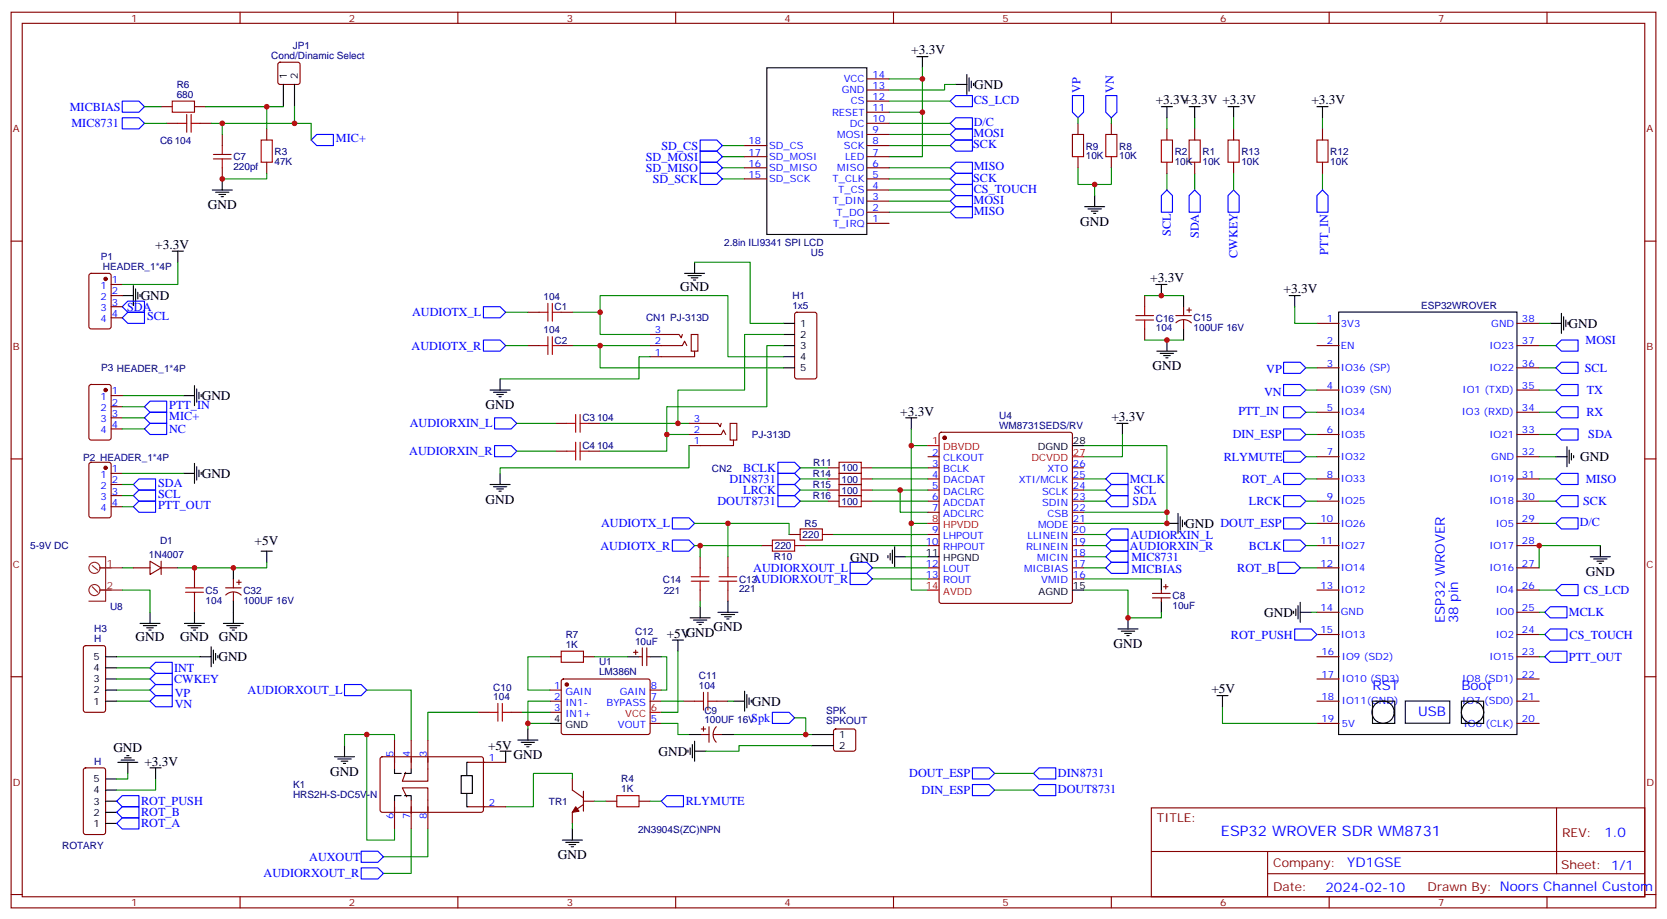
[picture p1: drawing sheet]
<svg xmlns="http://www.w3.org/2000/svg" width="529mm" height="292mm" viewBox="0 0 529 292" stroke-linecap="round" stroke-linejoin="round" font-family="sans-serif">
<g fill="none" stroke="#870000" stroke-width=".35">
<path d="M3.5 3.9h522.1v284.3h-522.1zM7.1 7.4h515v277.3h-515zM76.2 3.9v3.5M88.4 20l.5-.2h5.6l.5 .2 .2 .5v5.6l-.2 .5-.5 .2h-5.6l-.5-.2-.2-.5v-5.6zM145.3 3.9v3.5M214.5 3.9v3.5M283.6 3.9v3.5M352.8 3.9v3.5M421.9 3.9v3.5M491.1 3.9v3.5M51.2 33.9h3.5M52.9 39.2h3.5"/>
<path d="M61.7 33.9h3.6M63.5 39.2h3.5M275.2 39.2h7M275.2 35.6h7M275.2 32.1h7M275.2 28.6h7M275.2 25h7M342.2 39.2v3.5M352.8 39.2v3.5M70.6 42.7v3.5M70.6 53.3v3.5M84.7 40.9v3.6"/>
<path d="M84.7 51.5v3.5M236.4 56.8h7M236.4 53.3h7M236.4 49.7h7M236.4 46.2h7M275.2 56.8h7M275.2 53.3h7M275.2 49.7h7M275.2 46.2h7M275.2 42.7h7M342.2 49.7v3.6M352.8 49.7v3.6"/>
<path d="M370.4 40.9v3.6M370.4 51.5v3.5M379.2 40.9v3.6M379.2 51.5v3.5M391.6 40.9v3.6M391.6 51.5v3.5M419.8 40.9v3.6M419.8 51.5v3.5M3.5 76.6h3.6M275.2 70.9h7M275.2 67.4h7M275.2 63.9h7"/>
<path d="M275.2 60.3h7M522.1 76.6h3.5M28.5 87l.4-.2h5.7l.6 .4 .1 16.5-.5 .7h-5.9l-.6-.4-.1-16.5zM35.3 97.4h3.5M35.3 93.8h3.5M35.3 90.3h3.5M167.6 99.1h3.5M178.2 99.1h3.5M252.5 99.3l.4-.2h5.7l.6 .5 .1 20-.5 .6-5.9 .1-.6-.5-.1-20zM363.4 93.8v3.6M375.7 97.4v2.8M376.8 98.4h1.4"/>
<path d="M377.5 97.7v1.4M35.3 100.9h3.5M167.6 109.7h3.5M178.2 109.7h3.5M206.4 109.7h10.2l.7-1.4 .7 1.4M206.4 106.2h9.1l.8 1 .3-1M219.4 106.2h2.1v5.3h-2.1zM220.5 111.5v1.7h-14.1M363.4 104.4v3.5M373.2 100.2h5M373.3 102.5a3.5 3.5 0 0 1 4.9 0M375.7 101.6v2.8"/>
<path d="M418 109.7h7.1M418 116.8h7.1M418 102.7h7.1M481.5 109.7h7.1M481.5 116.8h7.1M481.5 102.7h7.1M28.5 122.3l.4-.2h5.7l.6 .4 .1 16.5-.5 .6-5.9 .1-.6-.5-.1-16.4zM35.3 136.2h3.5M35.3 132.6h3.5M35.3 129.1h3.5M35.3 125.6h3.5M176.4 134.4h3.5"/>
<path d="M187 134.4h3.5M218.7 137.9h10.3l.7-1.4 .7 1.4M218.7 134.4h9.2l.7 1.1 .4-1.1M231.8 134.4h2.1v5.3h-2.1zM232.8 139.7v1.8h-14.1M298.3 137.4l.5-.2h40.9l.5 .2 .2 .5v53l-.2 .5-.5 .2h-40.9l-.5-.3-.2-.4v-53zM418 137.9h7.1M418 130.9h7.1M418 123.8h7.1M481.5 137.9h7.1M481.5 130.9h7.1M481.5 123.8h7.1"/>
<path d="M3.5 145.7h3.6M28.5 147l.4-.2h5.7l.6 .4 .1 16.5-.5 .6-5.9 .1-.6-.5-.1-16.4zM35.3 157.3h3.5M35.3 153.8h3.5M35.3 150.3h3.5M176.4 143.2h3.5M187 143.2h3.5M262.8 159.1h3.5M262.8 152h3.5M262.8 148.5h3.5M262.8 155.6h3.5M273.4 159.1h3.5"/>
<path d="M273.4 152h3.5M273.4 148.5h3.5M273.4 155.6h3.5M294.6 159.1h3.5M294.6 152h3.5M294.6 145h3.5M294.6 148.5h3.5M294.6 155.6h3.5M340.4 159.1h3.6M340.4 152h3.6M340.4 148.5h3.6M340.4 155.6h3.6"/>
<path d="M418 159.1h7.1M418 152h7.1M418 145h7.1M481.5 159.1h7.1M481.5 152h7.1M481.5 145h7.1M522.1 145.7h3.5M35.3 160.9h3.5M47.6 178.2l3.6 2.1-3.6 2.1zM51.2 178.2v4.2M222.2 176.7v3.6M231.1 176.7v3.6"/>
<path d="M241.7 173.2h3.5M250.5 169.7h3.5M252.2 173.2h3.6M261.1 169.7h3.5M294.6 173.2h3.5M294.6 169.7h3.5M294.6 162.6h3.5M340.4 173.2h3.6M340.4 166.2h3.6M340.4 169.7h3.6M340.4 162.6h3.6M340.4 176.7h3.6"/>
<path d="M418 173.2h7.1M418 166.2h7.1M481.5 173.2h7.1M481.5 166.2h7.1M42.3 180.3h5.3M51.2 180.3h5.2M61.7 180.3v3.5M61.7 190.9v3.5M71.6 186.6h5M71.6 188.9a3.5 3.5 0 0 1 5 0M74.1 183.8v2.8M74.1 188v2.9"/>
<path d="M75.1 184.9h1.5M75.8 184.1v1.5M222.2 187.3v3.6M231.1 187.3v3.6M294.6 180.3h3.5M294.6 183.8h3.5M340.4 180.3h3.6M340.4 183.8h3.6M365.8 188.4h5.7M365.8 189.8h5.7M368.7 187.3v1.1M368.7 189.8v1.1"/>
<path d="M369.4 186.3h1.4M370.1 185.6v1.4M418 180.3h7.1M418 194.4h7.1M418 187.3h7.1M481.5 180.3h7.1M481.5 194.4h7.1M481.5 187.3h7.1M3.5 214.8h3.6M26.7 205.2l.5-.2h5.6l.7 .4v20l-.4 .7h-5.9l-.7-.4v-20zM174.6 219.1h3.6M174.6 208.5h3.6"/>
<path d="M178.4 215.8l.5-.3 27 .1 .5 .7-.1 16.5-.6 .4-27.1-.1-.4-.6v-16.2zM185.2 208.5h3.5M201.1 207.1h1.4M201.8 206.4v1.4M202.8 208.5h1.1M203.9 205.7v5.6M205.3 205.7v5.6M205.3 208.5h1.1M206.4 219.1h3.5M418 208.5h7.1M418 201.4h7.1M418 215.5h7.1"/>
<path d="M481.5 208.5h7.1M481.5 201.4h7.1M481.5 215.5h7.1M522.1 214.8h3.5M125.2 234.9v9.2M130.5 234.9v9.2M135.8 234.9v13.1h-8.1l1.1-2.8M151.7 226.1h3.5M162.3 226.1h3.5M174.6 222.6h3.6M174.6 226.1h3.6M206.4 222.6h3.5"/>
<path d="M206.4 229.7h3.5M217 222.6h3.5M222.2 233.2h2.9M222.6 231.4h1.4M223.3 230.7v1.4M225.1 230.7v5M226.5 233.2h2.8M227.4 230.7a3.5 3.5 0 0 0-.1 4.9M227.5 222.6h3.6M264.8 231.6l.5-.2h5.6l.5 .2 .2 .5v5.7l-.2 .5-.5 .2h-5.6l-.5-.3-.2-.4v-5.7zM418 222.6h7.1M418 229.7h7.1"/>
<path d="M481.5 222.6h7.1M481.5 229.7h7.1M26.7 244l.5-.2h5.6l.7 .4v20l-.4 .7h-5.9l-.7-.4v-20zM120.9 240.4l.5-.2 31.6 .1 .5 .6-.1 16.5-.6 .5-31.7-.1-.5-.6v-16.3zM125.2 254v9.2M129.1 252.9l-1.4-2.8h8.1v13.1M130.5 254v9.2M148.5 256.1h12M148.5 242h12M181.7 247.3v3.5l3.5 2.5M185.2 251.2v6.3M185.2 255.4l-3.5 2.5v3.5"/>
<path d="M185.2 254.4h3.5M192.3 254.4h3.5M202.8 254.4h3.6M365.5 256.5h156.6v28.2h-156.6zM494.1 256.5v20.9M365.5 270.3h156.5M402.4 277.4h119.6M402.4 270.3v14.1M3.5 284h3.6M76.2 284.7v3.5M145.3 284.7v3.5M214.5 284.7v3.5"/>
<path d="M283.6 284.7v3.5M352.8 284.7v3.5M421.9 284.7v3.5M491.1 284.7v3.5M522.1 284h3.5"/>
</g>
<g fill="none" stroke="#00f" stroke-width=".35">
<path d="M38.8 37.4h5.3l1.8 1.8-1.8 1.7h-5.3zM38.8 32.1h5.3l1.8 1.8-1.8 1.7h-5.3zM301.6 32.1l1.8-1.8h5.3v3.6h-5.3zM301.6 39.2l1.8-1.8h5.3v3.5h-5.3zM340.4 30.3h3.6v5.3l-1.8 1.8-1.8-1.8zM351 30.3h3.5v5.3l-1.7 1.8-1.8-1.8zM98.8 44.5l1.7-1.8h5.3v3.5h-5.3zM222.2 51.5h5.3l1.8 1.8-1.8 1.7h-5.3zM222.2 48h5.3l1.8 1.7-1.8 1.8h-5.3zM222.2 55h5.3l1.8 1.8-1.8 1.8h-5.3zM222.2 44.5h5.3l1.8 1.7-1.8 1.8h-5.3zM301.6 56.8l1.8-1.8h5.3v3.6h-5.3z"/>
<path d="M303.4 44.5h5.3v3.5h-5.3l-1.8-1.8zM303.4 51.5h5.3v3.5h-5.3l-1.8-1.7zM303.4 40.9h5.3v3.6h-5.3l-1.8-1.8zM303.4 58.6h5.3v3.5h-5.3l-1.8-1.8zM301.6 63.9l1.8-1.8h5.3v3.5h-5.3zM303.4 65.6h5.3v3.5h-5.3l-1.8-1.7zM370.4 60.3l1.8 1.8v5.3h-3.5v-5.3zM377.5 62.1l1.7-1.8 1.8 1.8v5.3h-3.5zM391.6 60.3l1.7 1.8v5.3h-3.5v-5.3zM418 62.1l1.8-1.8 1.8 1.8v5.3h-3.6zM38.8 97.4l1.8-1.8h5.3v3.5h-5.3zM153.5 97.4h5.2l1.8 1.7-1.8 1.8h-5.2z"/>
<path d="M38.8 100.9l1.8-1.8h5.3v3.6h-5.3zM153.5 107.9h5.2l1.8 1.8-1.8 1.8h-5.2zM407.5 115h5.2l1.8 1.8-1.8 1.7h-5.2zM493.9 116.8l1.8-1.8h5.2v3.5h-5.2zM495.7 107.9h5.2v3.6h-5.2l-1.8-1.8zM45.9 129.1l1.7-1.7h5.3v3.5h-5.3zM45.9 132.6l1.7-1.7h5.3v3.5h-5.3zM45.9 136.2l1.7-1.8h5.3v3.5h-5.3zM157 132.6h5.3l1.7 1.8-1.7 1.8h-5.3zM407.5 129.1h5.2l1.8 1.8-1.8 1.7h-5.2zM407.5 122.1h5.2l1.8 1.7-1.8 1.8h-5.2zM407.5 136.2h5.2l1.8 1.7-1.8 1.8h-5.2z"/>
<path d="M493.9 137.9l1.8-1.7h5.2v3.5h-5.2zM493.9 130.9l1.8-1.8h5.2v3.5h-5.2zM493.9 123.8l1.8-1.7h5.2v3.5h-5.2zM42.3 153.8l1.8-1.8h5.3v3.6h-5.3zM42.3 157.3l1.8-1.7h5.3v3.5h-5.3zM157 141.5h5.3l1.7 1.7-1.7 1.8h-5.3zM246.9 146.8h5.3l1.8 1.7-1.8 1.8h-5.3zM246.9 157.3h5.3l1.8 1.8-1.8 1.8h-5.3zM246.9 153.8h5.3l1.8 1.8-1.8 1.7h-5.3zM246.9 150.3h5.3l1.8 1.7-1.8 1.8h-5.3zM351 159.1l1.8-1.8h5.3v3.6h-5.3zM351 155.6l1.8-1.8h5.3v3.5h-5.3z"/>
<path d="M351 152l1.8-1.7h5.3v3.5h-5.3zM407.5 143.2h5.2l1.8 1.8-1.8 1.8h-5.2zM407.5 157.3h5.2l1.8 1.8-1.8 1.8h-5.2zM407.5 150.3h5.2l1.8 1.7-1.8 1.8h-5.2zM493.9 159.1l1.8-1.8h5.2v3.6h-5.2zM495.7 150.3h5.2v3.5h-5.2l-1.8-1.8zM42.3 160.9l1.8-1.8h5.3v3.5h-5.3zM213.4 164.4h5.3l1.8 1.8-1.8 1.7h-5.3zM213.4 171.4h5.3l1.8 1.8-1.8 1.8h-5.3zM269.9 178.5h5.3l1.7 1.8-1.7 1.7h-5.3zM351 173.2l1.8-1.8h5.3v3.6h-5.3zM351 169.7l1.8-1.8h5.3v3.5h-5.3z"/>
<path d="M352.8 178.5h5.3v3.5h-5.3l-1.8-1.7zM352.8 175h5.3v3.5h-5.3l-1.8-1.8zM405.7 178.5h5.3l1.7 1.8-1.7 1.7h-5.3zM407.5 171.4h5.2l1.8 1.8-1.8 1.8h-5.2zM407.5 164.4h5.2l1.8 1.8-1.8 1.7h-5.2zM493.9 166.2l1.8-1.8h5.2v3.5h-5.2zM269.9 182h5.3l1.7 1.8-1.7 1.8h-5.3zM411 199.7h5.3l1.7 1.7-1.7 1.8h-5.3zM490.4 194.4l1.7-1.8h5.3v3.5h-5.3zM493.9 187.3l1.8-1.7h5.2v3.5h-5.2zM47.6 215.5l1.8-1.7h5.3v3.5h-5.3zM49.4 217.3h5.3v3.5h-5.3l-1.8-1.7z"/>
<path d="M49.4 210.3h5.3v3.5h-5.3l-1.8-1.8zM109.4 217.3h5.3l1.7 1.8-1.7 1.7h-5.3zM490.4 201.4l1.7-1.7h5.3v3.5h-5.3zM492.1 206.7h5.3v3.6h-5.3l-1.7-1.8zM49.4 220.8h5.3v3.6h-5.3l-1.8-1.8zM245.2 226.1h5.3l1.7 1.8-1.7 1.8h-5.3zM37 257.9l1.8-1.8h5.3v3.5h-5.3zM37 254.4l1.8-1.8h5.3v3.5h-5.3zM209.9 254.4l1.8-1.8h5.3v3.5h-5.3zM308.7 243.8h5.3l1.7 1.7-1.7 1.8h-5.3zM308.7 249.1h5.3l1.7 1.7-1.7 1.8h-5.3zM328.1 250.8l1.7-1.7h5.3v3.5h-5.3z"/>
<path d="M329.8 243.8h5.3v3.5h-5.3l-1.7-1.8zM37 261.4l1.8-1.8h5.3v3.6h-5.3zM114.7 270.2h5.2l1.8 1.8-1.8 1.8h-5.2zM114.7 275.5h5.2l1.8 1.8-1.8 1.7h-5.2z"/>
</g>
<g fill="none" stroke="#000" stroke-width=".35">
<path d="M291 18h3.6M292.8 18v3.5M90 26.8v7.1M93.5 26.8v7.1M243.4 21.5h31.8v52.9h-31.8zM303.4 26.8h3.5M306.9 23.6v6.4M307.6 24.7v4.2M308.3 25.8v2.1M309 26.5v.7M368.7 33.9h3.5M370.4 33.9v3.5"/>
<path d="M377.5 33.9h3.5M379.2 33.9v3.5M389.8 33.9h3.5M391.6 33.9v3.5M418 33.9h3.6M419.8 33.9v3.5M70.6 56.8v3.5M54.7 79.7h3.5M56.4 79.7v3.6M67.4 60.3h6.3M68.4 61h4.3M69.5 61.7h2.1"/>
<path d="M70.2 62.4h.7M344.3 65.6h6.4M345.4 66.3h4.2M346.4 67h2.1M347.1 67.7h.7M347.5 62.1v3.5M38.8 93.8h3.5M42.3 90.7v6.3M43 91.7v4.3M43.7 92.8v2.1M44.4 93.5v.7M217.3 86.8h6.4"/>
<path d="M218.4 87.5h4.2M219.4 88.2h2.1M220.1 88.9h.7M220.5 83.3v3.5M366.9 90.3h3.5M368.7 90.3v3.5M375.7 93.8v3.6M409.2 93.8h3.5M411 93.8v3.6M424.9 99.1h56.6v134.1h-56.6zM495.7 99.5v6.3M248.7 102.7h3.5"/>
<path d="M248.7 106.2h3.5M248.7 109.7h3.5M248.7 113.2h3.5M248.7 116.8h3.5M367.2 111.5h6.4M368.3 112.2h4.2M369.4 112.9h2.1M370.1 113.6h.7M370.4 107.9v3.6M375.7 104.4v3.5M492.1 102.7h3.6M496.4 100.5v4.3"/>
<path d="M497.1 101.6v2.1M497.8 102.3v.7M58.2 125.6h3.5M61.7 122.4v6.4M62.4 123.5v4.2M63.1 124.5v2.1M63.9 125.2v.7M155.6 123.8h6.3M156.6 124.5h4.3M157.7 125.2h2.1M158.4 125.9h.7M158.7 120.3v3.5"/>
<path d="M287.5 132.6h3.5M289.3 132.6v3.6M354.5 134.4h3.6M356.3 134.4v3.5M58.2 150.3h3.5M61.7 147.1v6.4M62.4 148.2v4.2M63.1 149.2v2.1M63.9 149.9v.7M155.6 153.8h6.3M156.6 154.5h4.3M157.7 155.2h2.1"/>
<path d="M158.4 155.9h.7M158.7 150.3v3.5M340.4 141.5h3.6M493.9 145h3.5M497.4 141.8v6.4M498.1 142.9v4.2M498.8 143.9v2.1M499.5 144.6v.7M82.9 175h3.5M84.7 175v3.5M281.9 176.4v.7M282.6 175.7v2.1"/>
<path d="M283.3 174.6v4.3M284 176.7h3.5M284 173.6v6.3M294.6 176.7h3.5M370.4 166.2h3.5M373.9 163v6.3M374.6 164v4.3M375.4 165.1v2.1M376.1 165.8v.7M504.8 176.7h6.4M505.9 177.4h4.2M506.9 178.2h2.2"/>
<path d="M507.6 178.9h.8M508 173.2v3.5M44.4 197.9h6.4M45.5 198.6h4.2M46.6 199.3h2.1M47.6 194.4v3.5M58.6 197.9h6.3M59.6 198.6h4.3M60.7 199.3h2.1M61.7 194.4v3.5M70.9 197.9h6.4M72 198.6h4.2"/>
<path d="M73 199.3h2.1M74.1 180.3v3.5M74.1 190.9v7M219.1 196.1h6.3M220.1 196.8h4.3M221.2 197.6h2.1M221.9 198.3h.7M222.2 192.6v3.5M227.9 194.4h6.3M229 195.1h4.2M230 195.8h2.1M230.7 196.5h.7"/>
<path d="M231.1 190.9v3.5M340.4 187.3h3.6M354.9 199.7h6.3M358.1 196.1v3.6M368.7 183.8v3.5M368.7 190.9v3.5M410.6 194v.7M411.3 193.3v2.1M412 192.3v4.2M412.7 194.4h3.6M412.7 191.2v6.4M33.5 208.5h3.5"/>
<path d="M33.5 219.1h3.5M33.5 215.5h3.5M33.5 212h3.5M47.3 200h.7M61.4 200h.7M63.5 208.5h3.5M67 205.3v6.4M67.7 206.4v4.2M68.4 207.4v2.2M69.1 208.1v.7M73.7 200h.7M199.3 208.5h3.5"/>
<path d="M206.4 208.5h3.5M213.4 203.2h3.6M215.2 203.2v3.5M236.4 219.4v6.4M356 200.4h4.2M357 201.1h2.1M357.7 201.8h.7M33.5 222.6h3.5M40.2 239.9h.7M109.4 236.7v3.5M158.7 238.5h3.6M160.5 238.5v3.5"/>
<path d="M164.4 234.9h6.3M165.5 235.7h4.2M166.5 236.4h2.1M167.2 237.1h.7M167.6 231.4v3.5M174.6 229.7h3.6M218.4 238.1v.7M218.7 233.2h3.5M219.1 237.4v2.1M219.8 236.4v4.2M220.5 238.5h3.5M220.5 235.3v6.4"/>
<path d="M229.3 233.2h3.5M232.8 222.6h3.6M237.1 220.5v4.2M237.8 221.5v2.2M238.5 222.2v.8M257.5 233.2h7.1M257.5 236.7h7.1M386.3 220.8h3.5M388.1 220.8v3.6M435.7 222.6h7v7.1h-7zM446.1 222.5h14.1v7.1h-14.1zM463.9 222.6h7.1v7.1h-7.1z"/>
<path d="M33.5 257.9h3.5M33.5 254.4h3.5M33.5 250.8h3.5M33.5 247.3h3.5M37.4 242h6.3M38.5 241.3h4.2M39.5 240.6h2.1M40.6 242v3.5M47.6 243.8h3.6M49.4 243.8v3.5M106.2 240.2h6.3M107.2 240.9h4.3"/>
<path d="M108.3 241.7h2.1M109 242.4h.7M125.2 244.1v1.4h2.2M127.4 252.6h-2.2v1.4M128.4 252.6h2.1v1.4M130.5 244.1v1.4h-2.1M146.4 246.2h3.5v5.7h-3.5zM148.2 251.9v4.2h.3M148.5 242h-.3v4.2M33.5 261.4h3.5M178.5 266.7h6.4M179.6 267.4h4.2"/>
<path d="M180.6 268.1h2.1M181.3 268.8h.7M181.7 263.2v3.5"/>
<circle cx="439" cy="226.1" r="3.5"/>
<circle cx="467.4" cy="226.1" r="3.5"/>
</g>
<g fill="none" stroke="#008700" stroke-width=".35">
<path d="M45.9 39.2h7M45.9 33.9h5.3M65.3 33.9h24.7M67 39.2h31.8v5.3M70.6 39.2v3.5M84.7 33.9v7M93.5 33.9v5.3M282.2 32.1h19.4M282.2 39.2h19.4M292.8 21.5v3.5h-10.6M292.8 25v10.6h-10.6M292.8 35.6v14.1h-10.6"/>
<path d="M303.4 26.8h-3.5v1.8h-17.7M342.2 37.4v1.8M352.8 37.4v1.8M370.4 37.4v3.5M379.2 37.4v3.5M391.6 37.4v3.5M419.8 37.4v3.5M84.7 55v1.8h-14.1M229.3 46.2h7.1M229.3 49.7h7.1M229.3 53.3h7.1M229.3 56.8h7.1"/>
<path d="M282.2 46.2h19.4M282.2 53.3h19.4M282.2 56.8h19.4M282.2 42.7h19.4M342.2 53.3v5.3h10.6v-5.3M347.5 58.6v3.5M370.4 55v5.3M379.2 55v5.3M391.6 55v5.3M419.8 55v5.3M282.2 60.3h19.4M282.2 63.9h19.4"/>
<path d="M282.2 67.4h19.4M56.4 83.3v7h-17.6M160.5 99.1h7.1M181.7 99.1h8.8v7.1h15.9M190.5 99.1v-5.3h40.6v19.4h17.6M220.5 83.3h17.6v19.4h10.6M363.4 93.8h12.3M411 97.4v5.3h7M160.5 109.7h7.1M181.7 109.7h24.7M190.5 109.7v7.1h58.2M206.4 113.2h-3.6v7.1h-44.1"/>
<path d="M248.7 106.2h-12.3v17.6h-21.2v10.6M248.7 109.7h-5.3v19.4h-31.7v8.8M363.4 107.9h12.3M414.5 116.8h3.5M488.6 102.7h3.5M488.6 116.8h5.3M488.6 109.7h5.3M38.8 125.6h19.4M38.8 129.1h7.1M38.8 132.6h7.1M38.8 136.2h7.1M164 134.4h12.4"/>
<path d="M190.5 134.4h28.2M218.7 137.9h-7v5.3h-21.2M289.3 136.2v5.3M356.3 137.9v7.1h-12.3M414.5 123.8h3.5M414.5 130.9h3.5M414.5 137.9h3.5M488.6 123.8h5.3M488.6 130.9h5.3M488.6 137.9h5.3M38.8 150.3h19.4M38.8 157.3h3.5"/>
<path d="M38.8 153.8h3.5M164 143.2h12.4M218.7 141.5v7h-60v1.8M254 159.1h8.8M254 155.6h8.8M254 152h8.8M254 148.5h8.8M276.9 159.1h17.7M276.9 155.6h8.9M276.9 152h17.7M276.9 148.5h17.7M294.6 141.5h-5.3v24.7"/>
<path d="M294.6 155.6h-8.8v7h8.8M344 141.5h26.4v21.1M344 159.1h7M344 155.6h7M344 152h7M414.5 145h3.5M414.5 159.1h3.5M414.5 152h3.5M488.6 145h5.3M488.6 159.1h5.3M488.6 152h5.3M38.8 160.9h3.5"/>
<path d="M84.7 178.5v1.8h-28.3M220.5 166.2h30v3.5M220.5 173.2h21.2M222.2 173.2v3.5M231.1 166.2v10.5M255.8 173.2h38.8M264.6 169.7h30M287.5 176.7h7.1M294.6 166.2h-5.3v21.1h5.3M344 162.6h26.4v3.6h-26.4M344 173.2h7M344 176.7h7"/>
<path d="M344 169.7h7M414.5 173.2h3.5M414.5 166.2h3.5M488.6 166.2h5.3M508 173.2h-19.4v7.1M38.8 187.3h8.8v7.1M38.8 180.3h3.5M222.2 190.9v1.7M276.9 180.3h17.7M276.9 183.8h17.7M344 187.3h14.1v8.8h10.6v-1.7M344 180.3h7"/>
<path d="M344 183.8h24.7M412.7 180.3h5.3M416.3 194.4h1.7M488.6 194.4h1.8M488.6 187.3h5.3M37 208.5h26.5M37 219.1h10.6M37 215.5h10.6M37 212h10.6M116.4 219.1h14.1v15.8M174.6 208.5h-7v10.6h7M188.7 208.5h10.6"/>
<path d="M209.9 208.5h1.8v10.6h-1.8M215.2 206.7v19.4h-5.3M488.6 208.5h1.8M488.6 201.4h1.8M37 222.6h10.6M116.4 233.2v33.5h8.8v-3.5M125.2 234.9v-1.7h-15.8v3.5M151.7 226.1h-15.9v8.8M165.8 226.1h8.8M174.6 229.7h-7v1.7M174.6 222.6h-7v7.1M209.9 229.7h5.3v3.5h3.5"/>
<path d="M209.9 222.6h7.1M231.1 222.6h1.7M232.8 233.2h24.7M252.2 227.9h3.6v5.3M257.5 236.7h-22.9v1.8h-10.6M388.1 224.4v5.3h29.9M40.6 245.5v1.8h-3.6M49.4 247.3v3.5h-12.4M181.7 247.3v-1.8h-12.4v10.6h-8.8M188.7 254.4h3.6M206.4 254.4h3.5M315.7 245.5h12.4"/>
<path d="M315.7 250.8h12.4M130.5 263.2v14.1h-8.8M135.8 263.2v8.8h-14.1M181.7 261.4v1.8"/>
</g>
<g fill="none" stroke="#a10000" stroke-width=".35">
<path d="M54.7 32.1h7v3.5h-7zM56.4 39.2h2.9M59.3 36.3v5.7M60.7 39.2h2.8M60.7 36.3v5.7M67.7 50.4h5.7M67.7 49h5.7M70.6 46.2v2.8M70.6 50.4v2.9M82.9 44.5h3.5v7h-3.5zM340.4 42.7h3.6v7h-3.6zM351 42.7h3.5v7h-3.5z"/>
<path d="M368.7 44.5h3.5v7h-3.5zM377.5 44.5h3.5v7h-3.5zM389.8 44.5h3.5v7h-3.5zM418 44.5h3.6v7h-3.6zM171.1 99.1h2.8M173.9 96.3v5.7M175.3 99.1h2.9M175.3 96.3v5.7M363.4 97.4v2.8M171.1 109.7h2.8M173.9 106.9v5.6M175.3 106.9v5.6"/>
<path d="M175.3 109.7h2.9M360.5 100.2h5.7M360.5 101.6h5.7M363.4 101.6v2.8M179.9 134.4h2.8M182.7 131.6v5.6M184.1 134.4h2.9M184.1 131.6v5.6M179.9 143.2h2.8M182.7 140.4v5.6M184.1 140.4v5.6M184.1 143.2h2.9"/>
<path d="M266.3 146.8h7.1v3.5h-7.1zM266.3 150.3h7.1v3.5h-7.1zM266.3 153.8h7.1v3.5h-7.1zM266.3 157.3h7.1v3.6h-7.1zM245.2 171.4h7v3.6h-7zM254 167.9h7.1v3.5h-7.1zM58.9 186.6h5.7M58.9 188h5.7M61.7 183.8v2.8M61.7 188v2.9M219.4 184.5h5.7M219.4 183.1h5.7"/>
<path d="M222.2 180.3v2.8M222.2 184.5v2.8M228.2 184.5h5.7M228.2 183.1h5.7M231.1 180.3v2.8M231.1 184.5v2.8M178.2 206.7h7v3.6h-7zM223.3 219.8v5.6M224.7 219.8v5.6M155.2 226.1h2.8M158 223.3v5.7M159.5 226.1h2.8"/>
<path d="M159.5 223.3v5.7M220.5 222.6h2.8M224.7 222.6h2.8M195.8 252.6h7v3.5h-7z"/>
</g>
<g fill="none" stroke="#8c2424" stroke-width=".35">
<path d="M28.2 176.7h5.3v14.2h-5.3M29.3 179.6l1.7 1.4M29.3 186.3l1.7 1.7M31.7 180.3h7.1M31.7 187.3h7.1"/>
<circle cx="30" cy="180.3" r="1.76"/>
<circle cx="30" cy="187.3" r="1.76"/>
</g>
<g fill="#870000" stroke="#870000" stroke-width=".35">
<path d="M182.7 256.1l1.1 1.4-2.1 .4z"/>
<circle cx="33.5" cy="148.5" r=".53"/>
<circle cx="179.9" cy="217.3" r=".53"/>
<circle cx="33.5" cy="123.8" r=".53"/>
<circle cx="33.5" cy="88.5" r=".53"/>
<circle cx="299.9" cy="139" r=".53"/>
</g>
<path d="M294.6 141.5h3.5M340.4 145h3.6M294.6 166.2h3.5M294.6 187.3h3.5M206.4 226.1h3.5" fill="none" stroke="#f00" stroke-width=".35"/>
<g fill="#c00">
<circle cx="292.8" cy="25" r=".88"/>
<circle cx="292.8" cy="35.6" r=".88"/>
<circle cx="347.5" cy="58.6" r=".88"/>
<circle cx="255.8" cy="233.2" r=".88"/>
<circle cx="215.2" cy="134.4" r=".88"/>
<circle cx="211.7" cy="137.9" r=".88"/>
<circle cx="190.5" cy="99.1" r=".88"/>
<circle cx="190.5" cy="109.7" r=".88"/>
<circle cx="167.6" cy="229.7" r=".88"/>
<circle cx="289.3" cy="166.2" r=".88"/>
<circle cx="285.8" cy="155.6" r=".88"/>
<circle cx="289.3" cy="141.5" r=".88"/>
<circle cx="488.6" cy="173.2" r=".88"/>
<circle cx="116.4" cy="233.2" r=".88"/>
<circle cx="84.7" cy="33.9" r=".88"/>
<circle cx="93.5" cy="39.2" r=".88"/>
<circle cx="70.6" cy="39.2" r=".88"/>
<circle cx="70.6" cy="56.8" r=".88"/>
<circle cx="74.1" cy="180.3" r=".88"/>
<circle cx="61.7" cy="180.3" r=".88"/>
<circle cx="370.4" cy="166.2" r=".88"/>
<circle cx="370.4" cy="162.6" r=".88"/>
<circle cx="358.1" cy="196.1" r=".88"/>
<circle cx="222.3" cy="173.2" r=".88"/>
<circle cx="231.1" cy="166.2" r=".88"/>
<circle cx="368.7" cy="93.8" r=".88"/>
<circle cx="370.4" cy="107.9" r=".88"/>
</g>
<text font-size="4.6" fill="#00f" x="387.6" y="265.5">ESP32 WROVER SDR WM8731</text>
<g font-size="4.2">
<text x="289.3" y="17.3">+3.3V</text>
<text x="309.2" y="28.3">GND</text>
<text x="366.9" y="33.2">+3.3V</text>
<text x="375.7" y="33.2">+3.3V +3.3V</text>
<text x="416.3" y="33.2">+3.3V</text>
<text x="66" y="66.4">GND</text>
<text x="342.9" y="71.7">GND</text>
<text x="49.3" y="79">+3.3V</text>
<text x="365.1" y="89.6">+3.3V</text>
<text x="44.7" y="95.2">GND</text>
<text x="215.9" y="92.4">GND</text>
<text x="407.5" y="93.1">+3.3V</text>
<text x="497.9" y="104.1">GND</text>
<text x="365.8" y="117.6">GND</text>
<text x="64" y="127">GND</text>
<text x="154.2" y="129.9">GND</text>
<text x="285.8" y="131.9">+3.3V</text>
<text x="352.8" y="133.7">+3.3V</text>
<text x="501.6" y="146.5">GND</text>
<text x="64" y="151.7">GND</text>
<text x="154.2" y="159.9">GND</text>
<text x="376.2" y="167.6">GND DOUT_ESP</text>
<text x="80.8" y="172.9">+5V</text>
<text x="269.9" y="178.5">GND</text>
<text x="503.4" y="182.8">GND</text>
<text x="401.3" y="195.9">GND</text>
<text x="43" y="203.6">GND</text>
<text x="57.1" y="203.6">GND</text>
<text x="69.5" y="203.6">GND</text>
<text x="211.7" y="202.5">+5VGND</text>
<text x="226.5" y="200.5">GND</text>
<text x="69.3" y="209.9">GND</text>
<text x="353.5" y="205.7">GND</text>
<text x="384.5" y="220.1">+5V</text>
<text x="238.7" y="224.1">GND</text>
<text x="36" y="238.7">GND</text>
<text x="154.9" y="238.2">+5V</text>
<text x="209" y="239.9">GND</text>
<text x="45.9" y="243.1">+3.3V</text>
<text x="163" y="241">GND</text>
<text x="104.8" y="246.3">GND</text>
<text x="177.1" y="272.8">GND</text>
</g>
<g font-size="4.2" fill="#00f">
<text x="458.6" y="197.9" transform="rotate(-90 458.6 197.9)">ESP32 WROVER</text>
<text x="462.8" y="197.9" transform="rotate(-90 462.8 197.9)">38 pin</text>
<text x="435.7" y="219.1">RST</text>
<text x="463.9" y="219.1">Boot</text>
<text x="450.1" y="227.2">USB</text>
<text x="509.3" y="265.7">1.0</text>
<text x="427.7" y="275.3">YD1GSE</text>
<text x="420.7" y="283.1">2024-02-10</text>
</g>
<g font-size="3.9" fill="#00f">
<text x="343" y="29.5" transform="rotate(-90 343 29.5)">VP</text>
<text x="353.6" y="29.5" transform="rotate(-90 353.6 29.5)">VN</text>
<text x="22.1" y="35.1">MICBIAS</text>
<text x="309.1" y="33">CS_LCD</text>
<text x="22.7" y="40.4">MIC8731</text>
<text x="309.1" y="40">D/C</text>
<text x="106.6" y="45.2">MIC+</text>
<text x="210" y="47.5">SD_CS</text>
<text x="308.9" y="47.1">SCK</text>
<text x="309.1" y="43.5">MOSI</text>
<text x="205" y="51">SD_MOSI</text>
<text x="205" y="54.5">SD_MISO</text>
<text x="207.2" y="58">SD_SCK</text>
<text x="308.9" y="57.7">SCK</text>
<text x="309.1" y="54.1">MISO</text>
<text x="309.1" y="64.7">MOSI</text>
<text x="309.1" y="61.2">CS_TOUCH</text>
<text x="309.1" y="68.2">MISO</text>
<text x="371.7" y="75" transform="rotate(-90 371.7 75)">SCL</text>
<text x="380.5" y="75.6" transform="rotate(-90 380.5 75.6)">SDA</text>
<text x="392.9" y="81.9" transform="rotate(-90 392.9 81.9)">CWKEY</text>
<text x="421.6" y="80.8" transform="rotate(-90 421.6 80.8)">PTT_IN</text>
<text x="40.3" y="98.6">SDA</text>
<text x="46.7" y="101.7">SCL</text>
<text x="130.8" y="100.4">AUDIOTX_L</text>
<text x="130.6" y="111">AUDIOTX_R</text>
<text x="503.3" y="109.2">MOSI</text>
<text x="402" y="118.5">VP</text>
<text x="503.1" y="118.2">SCL</text>
<text x="401.2" y="125.6">VN</text>
<text x="503.7" y="125.1">TX</text>
<text x="53.7" y="129.9">PTT_IN</text>
<text x="393.1" y="131.7">PTT_IN</text>
<text x="53.7" y="137.5">NC</text>
<text x="53.7" y="133.4">MIC+</text>
<text x="130.1" y="135.7">AUDIORXIN_L</text>
<text x="503.6" y="132.2">RX</text>
<text x="391.3" y="139.2">DIN_ESP</text>
<text x="504.2" y="139.2">SDA</text>
<text x="129.9" y="144.5">AUDIORXIN_R</text>
<text x="236" y="149.8">BCLK</text>
<text x="388.4" y="146.3">RLYMUTE</text>
<text x="50.2" y="154.6">SDA</text>
<text x="231.6" y="153.3">DIN8731</text>
<text x="358.7" y="153.3">MCLK</text>
<text x="394.3" y="153.3">ROT_A</text>
<text x="503.4" y="153.3">MISO</text>
<text x="50.2" y="158.1">SCL</text>
<text x="50.2" y="161.6">PTT_OUT</text>
<text x="227.7" y="160.4">DOUT8731</text>
<text x="236" y="156.8">LRCK</text>
<text x="359.5" y="160.4">SDA</text>
<text x="359.9" y="156.8">SCL</text>
<text x="396.5" y="160.4">LRCK</text>
<text x="502.5" y="160.4">SCK</text>
<text x="190.8" y="167.4">AUDIOTX_L</text>
<text x="501.5" y="166.9">D/C</text>
<text x="358.9" y="171">AUDIORXIN_L</text>
<text x="190.6" y="174.5">AUDIOTX_R</text>
<text x="358.7" y="174.6">AUDIORXIN_R</text>
<text x="359.1" y="178.1">MIC8731</text>
<text x="396.5" y="174.5">BCLK</text>
<text x="238.9" y="185.1">AUDIORXOUT_R</text>
<text x="239.1" y="181.5">AUDIORXOUT_L</text>
<text x="359.2" y="182">MICBIAS</text>
<text x="392.8" y="181.5">ROT_B</text>
<text x="502.8" y="188.6">CS_LCD</text>
<text x="498" y="195.7">MCLK</text>
<text x="390.8" y="202.7">ROT_PUSH</text>
<text x="498.3" y="202.7">CS_TOUCH</text>
<text x="498" y="209.8">PTT_OUT</text>
<text x="55.3" y="213.4">INT</text>
<text x="55.3" y="216.9">CWKEY</text>
<text x="55.5" y="221.1">VP</text>
<text x="78.6" y="220.3">AUDIORXOUT_L</text>
<text x="55.5" y="224.6">VN</text>
<text x="238.5" y="229.2">Spk</text>
<text x="288.6" y="246.8">DOUT_ESP</text>
<text x="335.8" y="246.5">DIN8731</text>
<text x="335.8" y="251.8">DOUT8731</text>
<text x="44.8" y="255.6">ROT_PUSH</text>
<text x="217.7" y="255.6">RLYMUTE</text>
<text x="292.5" y="252.1">DIN_ESP</text>
<text x="44.8" y="262.7">ROT_A</text>
<text x="44.8" y="259.2">ROT_B</text>
<text x="98.1" y="273.3">AUXOUT</text>
<text x="83.7" y="278.6">AUDIORXOUT_R</text>
</g>
<g font-size="3.9" fill="#800">
<text x="367.2" y="261.1">TITLE:</text>
<text x="495.9" y="265.7">REV:</text>
<text x="404.1" y="275.3">Company:</text>
<text x="495.5" y="275.9">Sheet: 1/1</text>
<text x="404.1" y="282.9">Date:</text>
<text x="453.2" y="283">Drawn By: Noors Channel Custom</text>
</g>
<g font-size="3.2" fill="#800">
<text x="41.6" y="6.9">1</text>
<text x="110.8" y="6.9">2</text>
<text x="179.9" y="6.9">3</text>
<text x="249.1" y="6.9">4</text>
<text x="318.2" y="6.9">5</text>
<text x="387.3" y="6.9">6</text>
<text x="456.5" y="6.9">7</text>
<text x="4.1" y="42">A</text>
<text x="522.6" y="42">A</text>
<text x="4.1" y="111.1">B</text>
<text x="522.6" y="111.1">B</text>
<text x="4.1" y="180.3">C</text>
<text x="522.6" y="180.3">C</text>
<text x="4.1" y="249.4">D</text>
<text x="522.6" y="249.4">D</text>
<text x="41.6" y="287.7">1</text>
<text x="110.8" y="287.7">2</text>
<text x="179.9" y="287.7">3</text>
<text x="249.1" y="287.7">4</text>
<text x="318.2" y="287.7">5</text>
<text x="387.3" y="287.7">6</text>
<text x="456.5" y="287.7">7</text>
</g>
<g font-size="3.2" fill="#000080">
<text x="93" y="15.5">JP1</text>
<text x="86.1" y="18.7">Cond/Dinamic Select</text>
<text x="56.1" y="27.9">R6</text>
<text x="56.1" y="31">680</text>
<text x="50.8" y="45.6">C6</text>
<text x="55.5" y="45.6">104</text>
<text x="344.7" y="47.5">R9</text>
<text x="355.2" y="47.5">R8</text>
<text x="74.1" y="51">C7</text>
<text x="87.1" y="52.3">47K</text>
<text x="87.1" y="49.1">R3</text>
<text x="344.7" y="50.5">10K</text>
<text x="355.2" y="50.5">10K</text>
<text x="372.9" y="52.3">10K</text>
<text x="372.9" y="49.2">R2</text>
<text x="381.7" y="52.3">10K</text>
<text x="381.7" y="49.2">R1</text>
<text x="394.1" y="52.3">10K</text>
<text x="394.1" y="49.2">R13</text>
<text x="422.3" y="52.3">10K</text>
<text x="422.3" y="49.2">R12</text>
<text x="74.1" y="54">220pf</text>
<text x="32" y="82.6">P1</text>
<text x="229.9" y="78.2">2.8in ILI9341 SPI LCD</text>
<text x="257.4" y="81.2">U5</text>
<text x="32.7" y="85.7">HEADER_1*4P</text>
<text x="172.5" y="95.2">104</text>
<text x="251.5" y="94.9">H1</text>
<text x="176" y="98.5">C1</text>
<text x="251.5" y="98.1">1x5</text>
<text x="451.1" y="98">ESP32WROVER</text>
<text x="172.5" y="105.8">104</text>
<text x="205.1" y="102">CN1 PJ-313D</text>
<text x="366.9" y="105.2">104</text>
<text x="366.9" y="102.1">C16</text>
<text x="378.9" y="105.2">100UF 16V</text>
<text x="378.9" y="102">C15</text>
<text x="176" y="109.1">C2</text>
<text x="32.1" y="117.8">P3 HEADER_1*4P</text>
<text x="184.9" y="133.8">C3</text>
<text x="189.5" y="133.8">104</text>
<text x="317.2" y="136.2">WM8731SEDS/RV</text>
<text x="317.2" y="133.1">U4</text>
<text x="184.9" y="142.6">C4</text>
<text x="189.5" y="142.6">104</text>
<text x="238.7" y="139.2">PJ-313D</text>
<text x="26.4" y="146.2">P2 HEADER_1*4P</text>
<text x="226" y="149.7">CN2</text>
<text x="258.2" y="147.9">R11</text>
<text x="267.1" y="149.7">100</text>
<text x="258" y="151.4">R14</text>
<text x="258" y="155">R15</text>
<text x="267.1" y="153.2">100</text>
<text x="258" y="158.5">R16</text>
<text x="267.1" y="156.7">100</text>
<text x="267.1" y="160.3">100</text>
<text x="255.4" y="167.3">R5</text>
<text x="50.8" y="172.7">D1</text>
<text x="254.8" y="170.8">220</text>
<text x="9.6" y="174.4">5-9V DC</text>
<text x="47.3" y="177.1">1N4007</text>
<text x="245.7" y="177.9">R10</text>
<text x="246" y="174.3">220</text>
<text x="210.4" y="184.9">C14</text>
<text x="234.6" y="185">C13</text>
<text x="65.3" y="191.6">104</text>
<text x="65.3" y="188.5">C5</text>
<text x="77.3" y="191.6">100UF 16V</text>
<text x="77.3" y="188.5">C32</text>
<text x="210.7" y="188.5">221</text>
<text x="234.6" y="188.1">221</text>
<text x="372.2" y="190.2">C8</text>
<text x="34.9" y="193.8">U8</text>
<text x="372.2" y="193.4">10uF</text>
<text x="29.9" y="203.9">H</text>
<text x="29.9" y="200.7">H3</text>
<text x="179.6" y="202.5">R7</text>
<text x="201.6" y="201.4">C12</text>
<text x="179.6" y="205.7">1K</text>
<text x="201.6" y="204.6">10uF</text>
<text x="190.2" y="214.4">LM386N</text>
<text x="190.2" y="211.2">U1</text>
<text x="221.8" y="215.7">C11</text>
<text x="156.6" y="219.2">C10</text>
<text x="221.8" y="218.7">104</text>
<text x="156.6" y="222.2">104</text>
<text x="223.6" y="226.6">C9</text>
<text x="262.2" y="226.8">SPK</text>
<text x="223.6" y="229.6">100UF 16V</text>
<text x="262.2" y="229.9">SPKOUT</text>
<text x="29.9" y="242.7">H</text>
<text x="93" y="250.2">K1</text>
<text x="197.2" y="251.5">1K</text>
<text x="197.2" y="248.3">R4</text>
<text x="93" y="253.4">HRS2H-S-DC5V-N</text>
<text x="174.3" y="255.6">TR1</text>
<text x="19.7" y="269.6">ROTARY</text>
<text x="202.5" y="264.4">2N3904S(ZC)NPN</text>
</g>
<g font-size="3.2">
<text x="91" y="25" transform="rotate(-90 91 25)">1</text>
<text x="94.5" y="25" transform="rotate(-90 94.5 25)">2</text>
<text x="254" y="103.7">1</text>
<text x="254" y="107.2">2</text>
<text x="254" y="110.8">3</text>
<text x="254" y="114.3">4</text>
<text x="254" y="117.8">5</text>
<text x="329.4" y="142.9">DGND</text>
<text x="340.6" y="141.1">28</text>
<text x="293.9" y="176.4">11</text>
<text x="299.4" y="178.2">HPGND</text>
<text x="329.7" y="188.7">AGND</text>
<text x="340.6" y="187">15</text>
<text x="29.7" y="209.6">5</text>
<text x="29.7" y="213.1">4</text>
<text x="29.7" y="220.1">2</text>
<text x="29.7" y="216.6">3</text>
<text x="29.7" y="223.7">1</text>
<text x="176" y="229.3">4</text>
<text x="179.5" y="231.1">GND</text>
<text x="266.3" y="234.2">1</text>
<text x="266.3" y="237.8">2</text>
<text x="29.7" y="251.9">4</text>
<text x="29.7" y="248.4">5</text>
<text x="29.7" y="255.4">3</text>
<text x="29.7" y="262.5">1</text>
<text x="29.7" y="258.9">2</text>
</g>
<g font-size="3.2" fill="#00f">
<text x="267.2" y="29.6">GND</text>
<text x="267.9" y="26.1">VCC</text>
<text x="276.9" y="28.2">13</text>
<text x="276.9" y="24.7">14</text>
<text x="270.1" y="33.2">CS</text>
<text x="276.9" y="35.3">11</text>
<text x="276.9" y="31.8">12</text>
<text x="264.1" y="36.7">RESET</text>
<text x="269.8" y="40.2">DC</text>
<text x="276.9" y="38.8">10</text>
<text x="237.6" y="45.9">18</text>
<text x="244.1" y="47.3">SD_CS</text>
<text x="265.8" y="43.7">MOSI</text>
<text x="267.9" y="47.3">SCK</text>
<text x="276.9" y="45.9">8</text>
<text x="276.9" y="42.3">9</text>
<text x="237.6" y="52.9">16</text>
<text x="237.6" y="49.4">17</text>
<text x="244.1" y="50.8">SD_MOSI</text>
<text x="268.2" y="50.8">LED</text>
<text x="276.9" y="52.9">6</text>
<text x="276.9" y="49.4">7</text>
<text x="237.6" y="56.4">15</text>
<text x="244.1" y="57.9">SD_SCK</text>
<text x="244.1" y="54.3">SD_MISO</text>
<text x="264.3" y="57.9">T_CLK</text>
<text x="265.8" y="54.3">MISO</text>
<text x="276.9" y="60">4</text>
<text x="276.9" y="56.4">5</text>
<text x="264.3" y="64.9">T_DIN</text>
<text x="266.1" y="61.4">T_CS</text>
<text x="276.9" y="63.5">3</text>
<text x="264.4" y="72">T_IRQ</text>
<text x="265.5" y="68.4">T_DO</text>
<text x="276.9" y="70.6">1</text>
<text x="276.9" y="67">2</text>
<text x="35.5" y="90">1</text>
<text x="32" y="95.2">2</text>
<text x="32" y="91.7">1</text>
<text x="35.5" y="93.5">2</text>
<text x="32" y="98.8">3</text>
<text x="35.5" y="100.5">4</text>
<text x="35.5" y="97">3</text>
<text x="32" y="102.3">4</text>
<text x="207.9" y="105.8">3</text>
<text x="421.1" y="102.3">1</text>
<text x="425.6" y="103.7">3V3</text>
<text x="473.4" y="103.7">GND</text>
<text x="483.1" y="102.3">38</text>
<text x="207.9" y="112.9">1</text>
<text x="207.9" y="109.4">2</text>
<text x="421.1" y="109.3">2</text>
<text x="425.6" y="110.7">EN</text>
<text x="472.8" y="110.7">IO23</text>
<text x="483.1" y="109.3">37</text>
<text x="421.1" y="116.4">3</text>
<text x="425.6" y="117.8">IO36 (SP)</text>
<text x="472.8" y="117.8">IO22</text>
<text x="483.1" y="116.4">36</text>
<text x="35.5" y="125.2">1</text>
<text x="421.1" y="123.4">4</text>
<text x="425.6" y="124.8">IO39 (SN)</text>
<text x="464.2" y="124.8">IO1 (TXD)</text>
<text x="483.1" y="123.4">35</text>
<text x="32" y="130.5">2</text>
<text x="32" y="127">1</text>
<text x="35.5" y="128.8">2</text>
<text x="421.1" y="130.5">5</text>
<text x="425.6" y="131.9">IO34</text>
<text x="464" y="131.9">IO3 (RXD)</text>
<text x="483.1" y="130.5">34</text>
<text x="32" y="137.6">4</text>
<text x="32" y="134.1">3</text>
<text x="35.5" y="135.8">4</text>
<text x="35.5" y="132.3">3</text>
<text x="220.2" y="137.6">2</text>
<text x="220.2" y="134.1">3</text>
<text x="421.1" y="137.5">6</text>
<text x="483.1" y="137.5">33</text>
<text x="220.2" y="141.1">1</text>
<text x="425.6" y="138.9">IO35</text>
<text x="472.8" y="138.9">IO21</text>
<text x="35.5" y="149.9">1</text>
<text x="295.9" y="144.6">2</text>
<text x="295.9" y="148.2">3</text>
<text x="299.4" y="146.4">CLKOUT</text>
<text x="299.4" y="149.9">BCLK</text>
<text x="332.5" y="149.9">XTO</text>
<text x="340.6" y="148.2">26</text>
<text x="421.1" y="144.6">7</text>
<text x="425.6" y="146">IO32</text>
<text x="473.4" y="146">GND</text>
<text x="483.1" y="144.6">32</text>
<text x="32" y="155.2">2</text>
<text x="32" y="151.7">1</text>
<text x="35.5" y="153.5">2</text>
<text x="295.9" y="151.7">4</text>
<text x="295.9" y="155.2">5</text>
<text x="299.4" y="153.5">DACDAT</text>
<text x="323.4" y="153.5">XTI/MCLK</text>
<text x="340.6" y="155.2">24</text>
<text x="340.6" y="151.7">25</text>
<text x="421.1" y="151.6">8</text>
<text x="425.6" y="153.1">IO33</text>
<text x="472.8" y="153.1">IO19</text>
<text x="483.1" y="151.6">31</text>
<text x="32" y="158.8">3</text>
<text x="35.5" y="160.5">4</text>
<text x="35.5" y="157">3</text>
<text x="295.9" y="158.8">6</text>
<text x="299.4" y="157">DACLRC</text>
<text x="299.4" y="160.5">ADCDAT</text>
<text x="330.8" y="157">SCLK</text>
<text x="330.8" y="160.5">SDIN</text>
<text x="340.6" y="158.8">23</text>
<text x="421.1" y="158.7">9</text>
<text x="425.6" y="160.1">IO25</text>
<text x="472.8" y="160.1">IO18</text>
<text x="483.1" y="158.7">30</text>
<text x="32" y="162.3">4</text>
<text x="295.9" y="162.3">7</text>
<text x="299.4" y="164">ADCLRC</text>
<text x="329.5" y="167.6">MODE</text>
<text x="332.6" y="164">CSB</text>
<text x="340.6" y="165.8">21</text>
<text x="340.6" y="162.3">22</text>
<text x="419.1" y="165.8">10</text>
<text x="425.6" y="167.2">IO26</text>
<text x="474.8" y="167.2">IO5</text>
<text x="483.1" y="165.8">29</text>
<text x="293.9" y="172.9">10</text>
<text x="295.9" y="169.3">9</text>
<text x="299.4" y="171.1">LHPOUT</text>
<text x="326.2" y="171.1">LLINEIN</text>
<text x="340.6" y="172.9">19</text>
<text x="340.6" y="169.3">20</text>
<text x="419.1" y="172.8">11</text>
<text x="483.1" y="172.8">28</text>
<text x="293.9" y="179.9">12</text>
<text x="299.4" y="174.6">RHPOUT</text>
<text x="325.7" y="174.6">RLINEIN</text>
<text x="329.2" y="178.2">MICIN</text>
<text x="340.6" y="179.9">17</text>
<text x="340.6" y="176.4">18</text>
<text x="419.1" y="179.9">12</text>
<text x="425.6" y="174.2">IO27</text>
<text x="472.8" y="174.2">IO17</text>
<text x="483.1" y="179.9">27</text>
<text x="293.9" y="183.4">13</text>
<text x="299.4" y="181.7">LOUT</text>
<text x="299.4" y="185.2">ROUT</text>
<text x="325.1" y="181.7">MICBIAS</text>
<text x="330.5" y="185.2">VMID</text>
<text x="340.6" y="183.4">16</text>
<text x="425.6" y="181.3">IO14</text>
<text x="472.8" y="181.3">IO16</text>
<text x="419.1" y="186.9">13</text>
<text x="425.6" y="188.3">IO12</text>
<text x="474.8" y="188.3">IO4</text>
<text x="483.1" y="186.9">26</text>
<text x="419.1" y="194">14</text>
<text x="425.6" y="195.4">GND</text>
<text x="474.8" y="195.4">IO0</text>
<text x="483.1" y="194">25</text>
<text x="419.1" y="201">15</text>
<text x="425.6" y="202.4">IO13</text>
<text x="474.8" y="202.4">IO2</text>
<text x="483.1" y="201">24</text>
<text x="419.5" y="208.1">16</text>
<text x="426" y="209.5">IO9 (SD2)</text>
<text x="472.8" y="209.5">IO15</text>
<text x="483.1" y="208.1">23</text>
<text x="419.5" y="215.1">17</text>
<text x="483.1" y="215.1">22</text>
<text x="176" y="218.7">1</text>
<text x="179.5" y="220.5">GAIN</text>
<text x="196.7" y="220.5">GAIN</text>
<text x="206.6" y="218.7">8</text>
<text x="426" y="216.6">IO10 (SD3)</text>
<text x="464.2" y="216.6">IO8 (SD1)</text>
<text x="176" y="222.2">2</text>
<text x="176" y="225.8">3</text>
<text x="179.5" y="224">IN1-</text>
<text x="179.5" y="227.5">IN1+</text>
<text x="192.5" y="224">BYPASS</text>
<text x="206.6" y="222.2">7</text>
<text x="419.5" y="222.2">18</text>
<text x="426" y="223.6">IO11(GND)</text>
<text x="464.2" y="223.6">IO7 (SD0)</text>
<text x="483.1" y="222.2">21</text>
<text x="196.1" y="231.1">VOUT</text>
<text x="206.6" y="229.3">5</text>
<text x="419.5" y="229.3">19</text>
<text x="426" y="230.7">5V</text>
<text x="464.6" y="230.7">IO6 (CLK)</text>
<text x="483.1" y="229.3">20</text>
<text x="124.9" y="240.2" transform="rotate(-90 124.9 240.2)">5</text>
<text x="130.2" y="240.2" transform="rotate(-90 130.2 240.2)">4</text>
<text x="135.5" y="240.2" transform="rotate(-90 135.5 240.2)">3</text>
<text x="155.2" y="241.7">1</text>
<text x="155.2" y="255.8">2</text>
<text x="124.9" y="259.9" transform="rotate(-90 124.9 259.9)">6</text>
<text x="130.2" y="259.9" transform="rotate(-90 130.2 259.9)">7</text>
<text x="135.5" y="259.9" transform="rotate(-90 135.5 259.9)">8</text>
</g>
<g font-size="3.2" fill="#f00">
<text x="295.9" y="141.1">1</text>
<text x="299.4" y="142.9">DBVDD</text>
<text x="327.4" y="146.4">DCVDD</text>
<text x="340.6" y="144.6">27</text>
<text x="295.9" y="165.8">8</text>
<text x="299.4" y="167.6">HPVDD</text>
<text x="293.9" y="187">14</text>
<text x="299.4" y="188.7">AVDD</text>
<text x="198.5" y="227.5">VCC</text>
<text x="206.6" y="225.8">6</text>
</g>
<g font-size="3.2" fill="#8d2323">
<text x="33.9" y="179.9">1</text>
<text x="33.9" y="187">2</text>
</g>
</svg>
